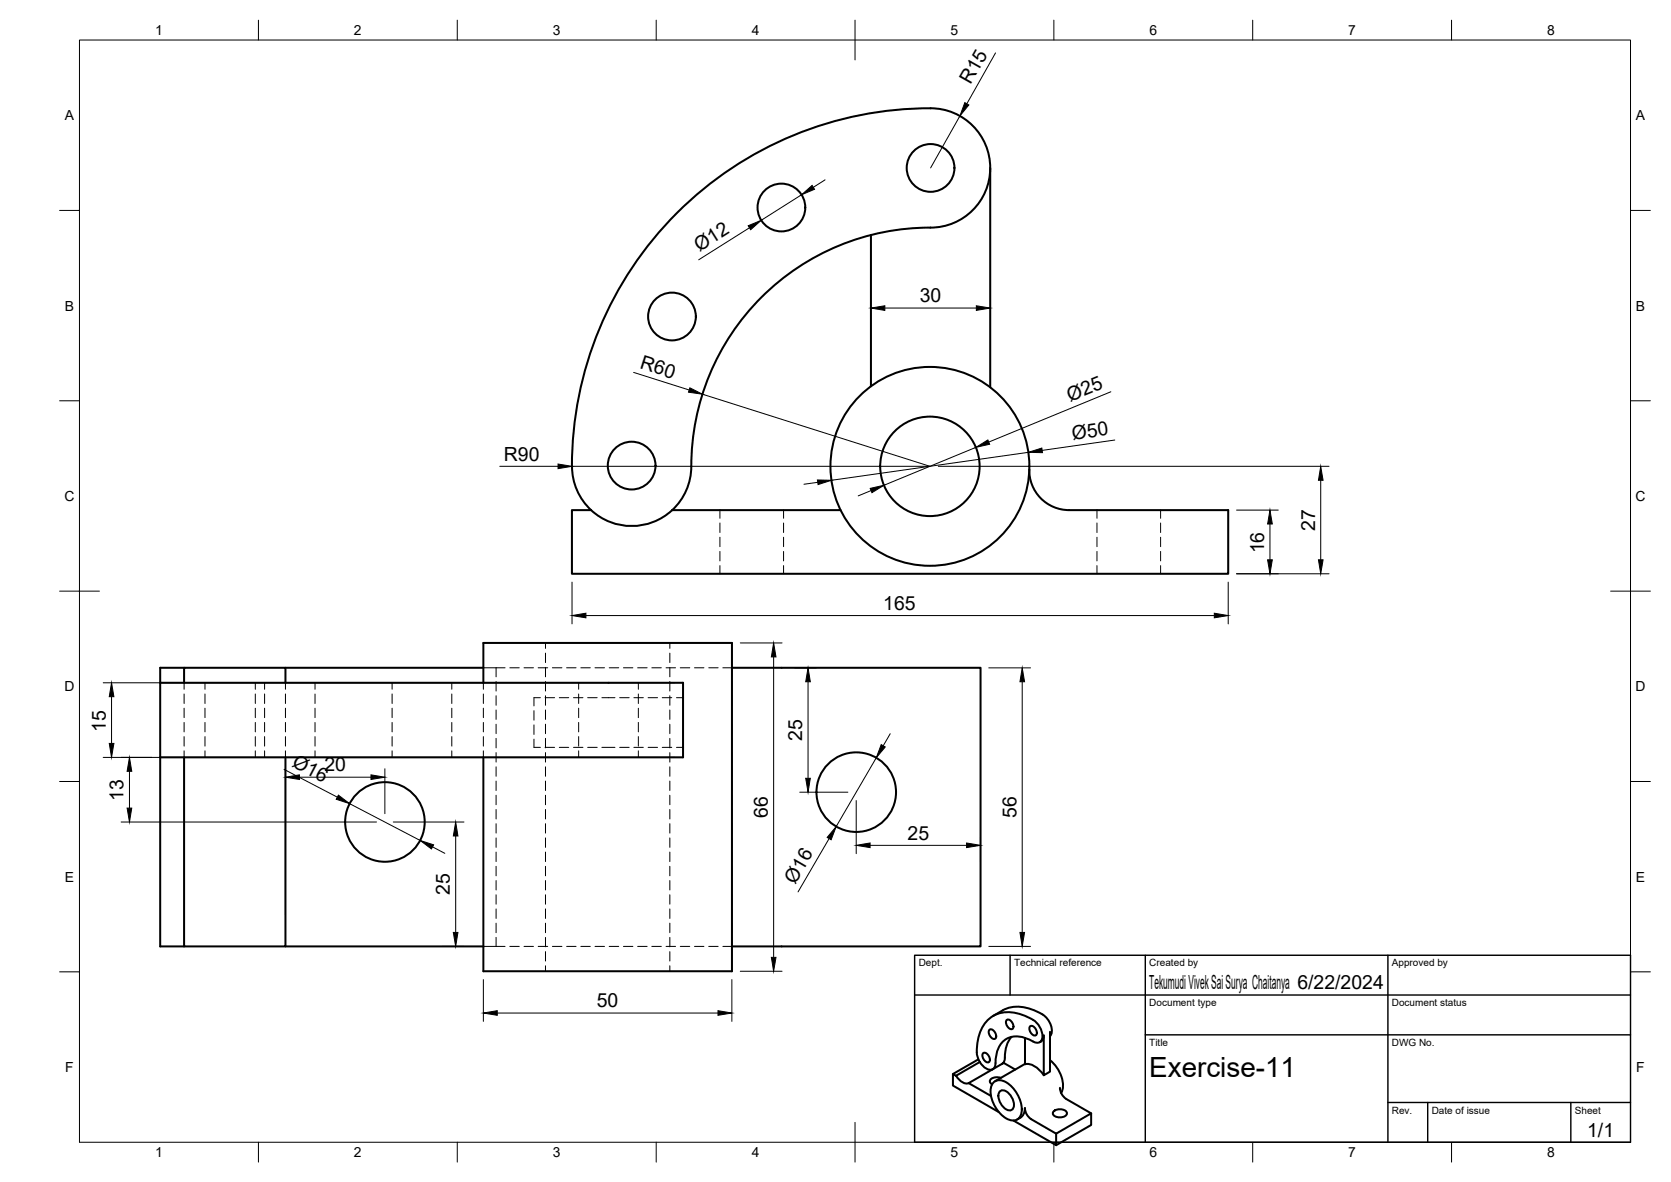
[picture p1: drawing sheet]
<svg xmlns="http://www.w3.org/2000/svg" width="420mm" height="297mm" viewBox="0 0 420 297" stroke-linecap="round" stroke-linejoin="round" font-family="sans-serif">
<!-- layer: Visible -->
<g fill="none" stroke="#000" stroke-width=".51">
<path d="M219 59.1v38M249 42.2v55.1M258.8 117.9a10 10 0 0 0 10 10.3h40v16h-165v-16h4.8M169 128.2h42.4M169 128.2a15 15 0 0 0 4.8-11 60.2 60.2 0 0 1 61.7-60.1 15 15 0 0 0 13.5-15.6 15 15 0 0 0-15-14.3 89.9 89.9 0 0 0-90.1 91.1 15 15 0 0 0 4.7 9.9M169 128.2a15 15 0 0 1-20.4 0M40.3 171.6h131.4v18.7h-131.4M46.3 171.6v-3.8h25.5v3.8M46.3 167.8h-6v70h6M71.8 167.8h49.7M121.5 171.6v-10h62.5v82.5h-62.5v-53.8M184 167.8h62.5v70h-62.5"/>
<path d="M46.3 190.3v47.5h25.5v-47.5M71.8 237.8h49.7M248.9 258.7a1.55 1.55 0 0 1 1.3 2.3 1.55 1.55 0 0 1-1.3-2.3zM253.2 256.3a1.55 1.55 0 0 1 1.4 2.3 1.55 1.55 0 0 1-1.4-2.3zM259.1 257.8a1.55 1.55 0 0 1 1.3 2.4 1.55 1.55 0 0 1-1.3-2.4zM259.8 256.3a4.7 4.7 0 0 1 2.1 5.1 1.39 1.39 0 0 1-2.1 .3 6.1 6.1 0 0 0-7.8 .2 8.3 8.3 0 0 0-1.7 5.7l-.3 .7-.4 .4M259.8 256.3a10 10 0 0 0-10-1 10.2 10.2 0 0 0-3.9 10.6l.5 1M262.1 254.9a10.2 10.2 0 0 0-12.4 .4M262.1 254.9a4.7 4.7 0 0 1 2.2 5.2l-.3 .3M264 259.3v10l-1.6 .9v-10l-.2 1.1-.4 .4M240.4 270.3l.4 .6a2.57 2.57 0 0 0 2.8 1.3M243.6 272.2l5.6 3.2"/>
<path d="M246 266.2l-6.4 3.7M246.3 266.9l-5.9 3.4-.8-.4v2.9l11.5 6.6M246.4 266.9l.4 .6a2.57 2.57 0 0 0 2.8 1.2M247.3 264.6a1.55 1.55 0 0 1 1.3 2.3 1.55 1.55 0 0 1-1.3-2.3zM249.6 268.7l-6 3.5M249.7 272.1a2.83 2.83 0 0 1 4 .4 7.8 7.8 0 0 1 2.9 7.9 2.33 2.33 0 0 1-3.6 .7 8.4 8.4 0 0 1-3.9-7.7zM251.3 274.4a1.67 1.67 0 0 1 2.6 .6l.6 1a2.35 2.35 0 0 1-.1 2.9 2.56 2.56 0 0 1-2.9-1.9 2.97 2.97 0 0 1-.2-2.6zM251.7 270.9l-1.1-.2a1.34 1.34 0 0 0-1.7 1.3l.6 .5M252 267.3l.4-.2 2.9 1.7M252.4 267.1l-.2 .1M252.7 265.8l-.2 .8-.3 .6-2.6 1.5M254.4 260.6a7.6 7.6 0 0 0-1.7 5.2"/>
<path d="M257.7 260.8v6.6M257.7 267.4l-7.5 4.3M257.7 267.4a5.1 5.1 0 0 1 4.7 2.8M261.7 261.7l-.3 .2M264 266.4a8 8 0 0 1 3 7.9l-.2 .4M264.9 279.3a2.34 2.34 0 0 1 3.4 .3 1.54 1.54 0 0 1-2.1 1.2 1.36 1.36 0 0 1-1.5-1.2zM266.5 273.4a3.6 3.6 0 0 0 1.6 2.8l6.3 3.6-8.8 5.1-6.3-3.7a3.5 3.5 0 0 1-1.6-2.7l-.3 1.5a2.77 2.77 0 0 1-1.6 1.3M274.4 279.8v2.9l-8.8 5.1M254.8 281.6l10.8 6.2v-2.9"/>
<circle cx="196.5" cy="52.2" r="6"/>
<circle cx="234" cy="42.2" r="6"/>
<circle cx="169" cy="79.5" r="6"/>
<circle cx="158.8" cy="117" r="6"/>
<circle cx="233.8" cy="117.2" r="12.5"/>
<circle cx="233.8" cy="117.2" r="25"/>
<circle cx="215.3" cy="199.1" r="10"/>
<circle cx="96.8" cy="206.6" r="10"/>
</g>
<!-- layer: Hidden -->
<g fill="none" stroke="#000" stroke-width=".25">
<path d="M181 128.2v2M181 131.4v2.4M181 135v2.4M181 138.6v2.4M197 128.2v2M197 131.4v2.4M197 135v2.4M197 138.6v2.4M275.8 128.2v2M275.8 131.4v2.4M275.8 135v2.4M275.8 138.6v2.4"/>
<path d="M291.8 128.2v2M291.8 131.4v2.4M291.8 135v2.4M291.8 138.6v2.4M181 142.1v2.1M197 142.1v2.1M275.8 142.1v2.1M291.8 142.1v2.1M46.3 171.6v1.6M46.3 174.4v2.4M46.3 178v2.3M51.5 171.6v1.6"/>
<path d="M51.5 174.4v2.4M51.5 178v2.3M64.2 171.6v1.6M64.2 174.4v2.4M64.2 178v2.3M66.5 171.6v1.6M66.5 174.4v2.4M66.5 178v2.3M71.8 171.6v1.6M71.8 174.4v2.4M71.8 178v2.3M79.2 171.6v1.6"/>
<path d="M79.2 174.4v2.4M79.2 178v2.3M98.6 171.6v1.6M98.6 174.4v2.4M98.6 178v2.3M113.6 171.6v1.6M113.6 174.4v2.4M113.6 178v2.3M121.5 167.8h3.2M121.5 171.6v1.6M121.5 174.4v2.4M121.5 178v2.3"/>
<path d="M124.7 167.8h2.3M124.7 167.8v2.3M124.7 171.3v2.4M124.7 174.8v2.4M124.7 178.4v2.4M128.2 167.8h2.4M131.8 167.8h2.3M134.3 178.6v2.4M135.3 167.8h2.4M135.9 175.3h-1.6v2.1M137.1 175.3h2.3M137.2 161.6v1.3"/>
<path d="M137.2 164.1v2.4M137.2 167.7v2.4M137.2 171.3v2.4M137.2 174.8v2.4M137.2 178.4v2.4M138.9 167.8h2.4M140.6 175.3h2.4M142.5 167.8h2.3M144.2 175.3h2.4M145.5 171.6v1.6M145.5 174.4v2.4M145.5 178v2.3"/>
<path d="M146 167.8h2.4M147.8 175.3h2.4M149.6 167.8h2.4M151.3 175.3h3.3M153.2 167.8h2.4M155.8 175.3h2.4M156.8 167.8h2.3M159.4 175.3h2.4M160.3 167.8h2.4M160.5 171.6v1.6M160.5 174.4v2.4M160.5 178v2.3"/>
<path d="M163 175.3h2.3M163.9 167.8h2.4M166.5 175.3h2.4M167.5 167.8h2.4M168.4 161.6v1.3M168.4 164.1v2.4M168.4 167.7v2.4M168.4 171.3v2.4M168.4 174.8v2.4M168.4 178.4v2.4M170.1 175.3h1.6M171 167.8h2.4"/>
<path d="M174.6 167.8h2.4M178.2 167.8h2.4M181.8 167.8h2.2M184 167.8h.1M184 167.8v2.3M184 171.3v2.4M184 174.8v2.4M184 178.4v2.4M46.3 181.6v2.3M46.3 185.1v2.4M46.3 188.7v1.6M51.5 181.6v2.3"/>
<path d="M51.5 185.1v2.4M51.5 188.7v1.6M64.2 181.6v2.3M64.2 185.1v2.4M64.2 188.7v1.6M66.5 181.6v2.3M66.5 185.1v2.4M66.5 188.7v1.6M71.8 181.6v2.3M71.8 185.1v2.4M71.8 188.7v1.6M79.2 181.6v2.3"/>
<path d="M79.2 185.1v2.4M79.2 188.7v1.6M98.6 181.6v2.3M98.6 185.1v2.4M98.6 188.7v1.6M113.6 181.6v2.3M113.6 185.1v2.4M113.6 188.7v1.6M121.5 181.6v2.3M121.5 185.1v2.4M121.5 188.7v1.6M124.7 182v2.4"/>
<path d="M124.7 185.6v2.3M124.7 189.1v2.4M124.7 192.7v2.4M124.7 196.3v2.4M124.7 199.8v2.4M134.3 182.2v2.4M134.3 185.7v2.1h1.6M137.1 187.8h2.3M137.2 182v2.4M137.2 185.6v2.3M137.2 189.1v2.4M137.2 192.7v2.4"/>
<path d="M137.2 196.3v2.4M137.2 199.8v2.4M140.6 187.8h2.4M144.2 187.8h2.4M145.5 181.6v2.3M145.5 185.1v2.4M145.5 188.7v1.6M147.8 187.8h2.4M151.3 187.8h3.3M155.8 187.8h2.4M159.4 187.8h2.4M160.5 181.6v2.3"/>
<path d="M160.5 185.1v2.4M160.5 188.7v1.6M163 187.8h2.3M166.5 187.8h2.4M168.4 182v2.4M168.4 185.6v2.3M168.4 189.1v2.4M168.4 192.7v2.4M168.4 196.3v2.4M168.4 199.8v2.4M170.1 187.8h1.6M184 182v2.4"/>
<path d="M184 185.6v2.3M184 189.1v2.4M184 192.7v2.4M184 196.3v2.4M184 199.8v2.4M124.7 203.4v2.4M124.7 207v2.4M124.7 210.6v2.3M124.7 214.1v2.4M124.7 217.7v2.4M137.2 203.4v2.4M137.2 207v2.4"/>
<path d="M137.2 210.6v2.3M137.2 214.1v2.4M137.2 217.7v2.4M168.4 203.4v2.4M168.4 207v2.4M168.4 210.6v2.3M168.4 214.1v2.4M168.4 217.7v2.4M184 203.4v2.4M184 207v2.4M184 210.6v2.3M184 214.1v2.4"/>
<path d="M184 217.7v2.4M121.5 237.8h3.2M124.7 237.8h2.3M124.7 221.3v2.4M124.7 224.9v2.3M124.7 228.4v2.4M124.7 232v2.4M124.7 235.6v2.2M128.2 237.8h2.4M131.8 237.8h2.3M135.3 237.8h2.4M137.2 221.3v2.4"/>
<path d="M137.2 224.9v2.3M137.2 228.4v2.4M137.2 232v2.4M137.2 235.6v2.3M137.2 239.1v2.4M138.9 237.8h2.4M142.5 237.8h2.3M146 237.8h2.4M149.6 237.8h2.4M153.2 237.8h2.4M156.8 237.8h2.3M160.3 237.8h2.4"/>
<path d="M163.9 237.8h2.4M167.5 237.8h2.4M168.4 221.3v2.4M168.4 224.9v2.3M168.4 228.4v2.4M168.4 232v2.4M168.4 235.6v2.3M168.4 239.1v2.4M171 237.8h2.4M174.6 237.8h2.4M178.2 237.8h2.4M181.8 237.8h2.2"/>
<path d="M184 237.8h.1M184 221.3v2.4M184 224.9v2.3M184 228.4v2.4M184 232v2.4M184 235.6v2.2M137.2 242.7v1.4M168.4 242.7v1.4"/>
</g>
<!-- layer: BORDER -->
<g fill="none" stroke="#000" stroke-width=".25">
<path d="M20 10.1h390v276.9h-390zM65 5.1v5M115 5.1v5M165 5.1v5M215 5.1v10M265 5.1v5M315 5.1v5M365 5.1v5M15 52.9h5M410 52.9h5M15 100.7h5M410 100.7h5"/>
<path d="M15 148.6h10M405 148.6h10M15 196.4h5M410 196.4h5M15 244.2h5M410 244.2h5M65 287v5M115 287v5M165 287v5M215 282.1v9.9M265 287v5M315 287v5"/>
<path d="M365 287v5"/>
</g>
<!-- layer: TITLEBLOCK -->
<path d="M230 240.1h180v46.9h-180zM230 250h180M254 240.1v9.9M288 240.1v46.9M349 240.1v46.9M288 260.1h122M349 277.1h61M359 277.1v9.9M395 277.1v9.9" fill="none" stroke="#000" stroke-width=".36"/>
<!-- layer: FD_Dimensions -->
<g fill="none" stroke="#000" stroke-width=".25">
<path d="M250.3 13.3l-7.2 12.8M241.4 29.1l-7.4 13.1M188.4 57.2l-12.7 8.1M201.5 48.9l-10.1 6.5M207.5 45.2l-3 1.9M222.5 77.4h23M159.3 93.6l14 4.4M176.6 99.1l57.2 18.1h-90M279.3 98.5l-30.7 12.6M125.7 117.2h14.6M235.9 117.2h98.3M245.4 112.4l-23.1 9.5"/>
<path d="M258.6 113.7l-49.5 7M280.3 110.6l-18.3 2.6M205.6 121.2l-3.5 .5M219 123.3l-3.2 1.3M310.9 128.2h10.5M319.3 131.7v9M332.1 120.7v20M143.8 146.3v10.5M147.3 154.7h158M308.8 146.3v10.5M310.9 144.2h23.3M26 171.6h143.7"/>
<path d="M28 175.1v11.7M186.1 161.6h10.5M194.5 165.1v75.5M199.8 167.8h5.5M203.2 171.3v24.3M248.6 167.8h10.5M257 171.3v63M26 190.3h143.7M32.6 193.8v9.3M71.4 193.3l13.4 7M71.8 193.2v36.8M75.3 195.3h18"/>
<path d="M96.8 193.2v11.3M201.1 199.1h12.1M220.3 190.4l-10.1 17.3M223.8 184.4l-1.7 3M30.5 206.6h64.2M87.9 202l17.7 9.2M98.9 206.6h17.8M108.8 212.8l3 1.6M114.6 210.1v24.2M208.5 210.7l-7.8 13.4M215.3 201.2v13.3M218.8 212.4h24.2"/>
<path d="M246.5 210.3v6.3M111.2 237.8h5.5M248.6 237.8h10.5M121.5 246.2v10.5M125 254.6h55.5M184 246.2v10.5M186.1 244.1h10.5"/>
</g>
<g fill="#000" stroke="#000" stroke-width=".25">
<path d="M242.6 25.8l1 .6-2.2 2.7zM188.1 56.7l3.3-1.3-2.7 2.3zM201.5 48.9l2.7-2.3 .6 1zM219 77.4l3.5-.6v1.2zM245.5 76.8l3.5 .6-3.5 .6zM173.5 97.5l3.1 1.6-3.5-.5zM140.3 116.6l3.5 .6-3.5 .6zM245.4 112.4l3-1.8 .4 1zM258.6 113.7l3.4-1.1 .1 1.2zM205.5 120.6l3.6 .1-3.4 1.1zM218.8 122.7l3.5-.8-3.1 1.9zM319.3 128.2l.6 3.5h-1.2z"/>
<path d="M332.1 117.2l.6 3.5h-1.2zM143.8 154.7l3.5-.6v1.2zM305.3 154.1l3.5 .6-3.5 .6zM318.7 140.7h1.2l-.6 3.5zM331.5 140.7h1.2l-.6 3.5zM28 171.6l.6 3.5h-1.1zM194.5 161.6l.6 3.5h-1.1zM203.2 167.8l.6 3.5h-1.2zM257 167.8l.6 3.5h-1.1zM27.5 186.8h1.1l-.6 3.5zM32.6 190.3l.5 3.5h-1.1zM71.8 195.3l3.5-.6v1.2z"/>
<path d="M85.1 199.8l2.8 2.2-3.4-1.1zM93.3 194.7l3.5 .6-3.5 .6zM202.6 195.6h1.2l-.6 3.5zM221.6 187.1l1 .6-2.3 2.7zM32 203.1h1.1l-.5 3.5zM105.6 211.2l3.4 1.1-.5 1zM114.6 206.6l.5 3.5h-1.1zM210.2 207.7l-1.2 3.3-1-.6zM215.3 212.4l3.5-.6v1.2zM243 211.8l3.5 .6-3.5 .6zM114 234.3h1.1l-.5 3.5zM256.5 234.3h1.1l-.6 3.5z"/>
<path d="M121.5 254.6l3.5-.6v1.2zM180.5 254l3.5 .6-3.5 .6zM194 240.6h1.1l-.6 3.5z"/>
</g>
<text font-size="7" x="289" y="270.6">Exercise-11</text>
<g font-size="4.9">
<text x="244.1" y="21.4" transform="rotate(-60 244.1 21.4)">R15</text>
<text x="175.9" y="63.4" transform="rotate(-32 175.9 63.4)">Ø12</text>
<text x="231.3" y="76">30</text>
<text x="160.7" y="92.5" transform="rotate(18 160.7 92.5)">R60</text>
<text x="269.1" y="101" transform="rotate(-22 269.1 101)">Ø25</text>
<text x="269.8" y="110.5" transform="rotate(-8 269.8 110.5)">Ø50</text>
<text x="126.7" y="115.7">R90</text>
<text x="330.7" y="133.4" transform="rotate(-90 330.7 133.4)">27</text>
<text x="317.9" y="139.1" transform="rotate(-90 317.9 139.1)">16</text>
<text x="222.1" y="153.2">165</text>
<text x="26.6" y="183.8" transform="rotate(-90 26.6 183.8)">15</text>
<text x="201.7" y="186.1" transform="rotate(-90 201.7 186.1)">25</text>
<text x="73.2" y="192.5" transform="rotate(28 73.2 192.5)">Ø16</text>
<text x="81.6" y="193.9">20</text>
<text x="31.1" y="201.3" transform="rotate(-90 31.1 201.3)">13</text>
<text x="193.1" y="205.5" transform="rotate(-90 193.1 205.5)">66</text>
<text x="255.6" y="205.5" transform="rotate(-90 255.6 205.5)">56</text>
<text x="228.2" y="211">25</text>
<text x="113.1" y="224.9" transform="rotate(-90 113.1 224.9)">25</text>
<text x="199.9" y="222.3" transform="rotate(-60 199.9 222.3)">Ø16</text>
<text x="289" y="248.5">Tekumudi Vivek Sai Surya Chaitanya 6/22/2024</text>
<text x="150.1" y="253.1">50</text>
<text x="399.1" y="285.7">1/1</text>
</g>
<g font-size="3.5">
<text x="39" y="8.8">1</text>
<text x="89" y="8.8">2</text>
<text x="139" y="8.8">3</text>
<text x="189" y="8.8">4</text>
<text x="239" y="8.8">5</text>
<text x="289" y="8.8">6</text>
<text x="339" y="8.8">7</text>
<text x="389" y="8.8">8</text>
<text x="16.3" y="30.2">A</text>
<text x="411.3" y="30.2">A</text>
<text x="16.3" y="78">B</text>
<text x="411.3" y="78">B</text>
<text x="16.2" y="125.9">C</text>
<text x="411.2" y="125.9">C</text>
<text x="16.2" y="173.7">D</text>
<text x="411.2" y="173.7">D</text>
<text x="16.3" y="221.6">E</text>
<text x="411.3" y="221.6">E</text>
<text x="16.4" y="269.4">F</text>
<text x="411.4" y="269.4">F</text>
<text x="39" y="290.8">1</text>
<text x="89" y="290.8">2</text>
<text x="139" y="290.8">3</text>
<text x="189" y="290.8">4</text>
<text x="239" y="290.8">5</text>
<text x="289" y="290.8">6</text>
<text x="339" y="290.8">7</text>
<text x="389" y="290.8">8</text>
</g>
<g font-size="2.5">
<text x="231" y="242.9">Dept.</text>
<text x="255" y="242.9">Technical reference</text>
<text x="289" y="242.9">Created by</text>
<text x="350" y="242.9">Approved by</text>
<text x="289" y="252.8">Document type</text>
<text x="350" y="252.8">Document status</text>
<text x="289" y="262.9">Title</text>
<text x="350" y="262.9">DWG No.</text>
<text x="350" y="279.9">Rev.</text>
<text x="360" y="279.9">Date of issue</text>
<text x="396" y="279.9">Sheet</text>
</g>
</svg>
